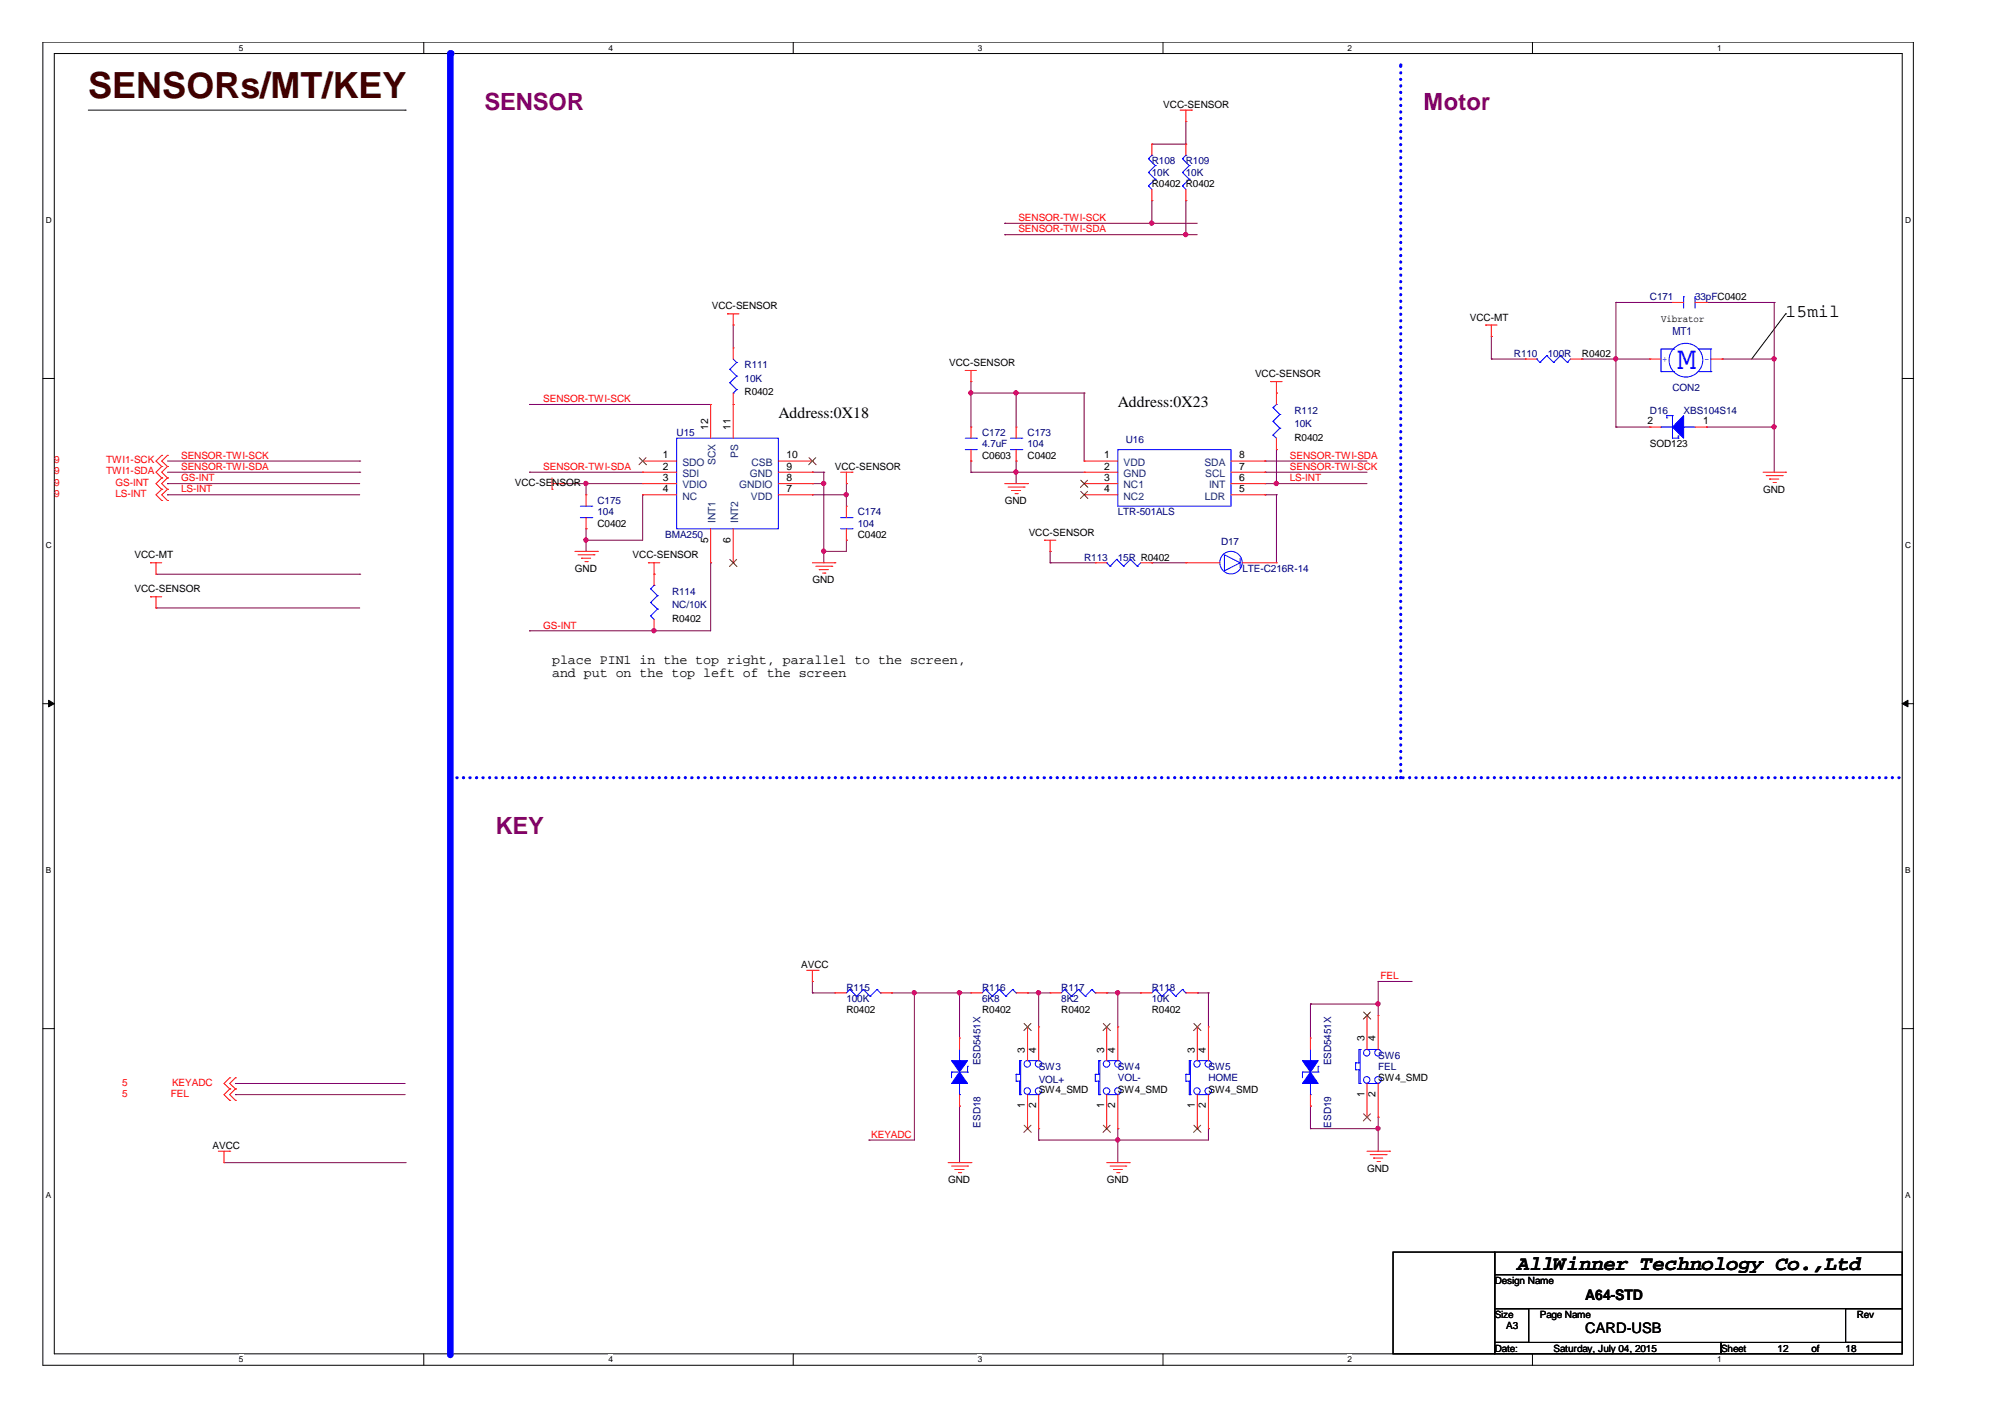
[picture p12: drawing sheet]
<svg xmlns="http://www.w3.org/2000/svg" width="297mm" height="210mm" viewBox="0 0 297 210" stroke-linecap="round" stroke-linejoin="round" font-family="sans-serif">
<path d="M6.3 6.2h277.2v196h-277.2zM8 7.9h273.8v192.6h-273.8z" fill="none" stroke="#000" stroke-width=".15"/>
<g fill="#fff">
<path d="M35.4 6.4h.6v1.4h-.6z"/>
<path d="M35.4 200.7h.6v1.4h-.6z"/>
</g>
<path d="M62.8 6.2v1.7M62.8 200.5v1.7" fill="none" stroke="#000" stroke-width=".15"/>
<g fill="#fff">
<path d="M90.1 6.4h.7v1.4h-.7z"/>
<path d="M90.1 200.7h.7v1.4h-.7z"/>
</g>
<path d="M117.5 6.2v1.7M117.5 200.5v1.7" fill="none" stroke="#000" stroke-width=".15"/>
<g fill="#fff">
<path d="M144.9 6.4h.6v1.4h-.6z"/>
<path d="M144.9 200.7h.6v1.4h-.6z"/>
</g>
<path d="M172.3 6.2v1.7M172.3 200.5v1.7" fill="none" stroke="#000" stroke-width=".15"/>
<g fill="#fff">
<path d="M199.6 6.4h.7v1.4h-.7z"/>
<path d="M199.6 200.7h.7v1.4h-.7z"/>
</g>
<path d="M227 6.2v1.7M227 200.5v1.7" fill="none" stroke="#000" stroke-width=".15"/>
<g fill="#fff">
<path d="M254.4 6.4h.6v1.4h-.6z"/>
<path d="M254.4 200.7h.6v1.4h-.6z"/>
<path d="M6.8 31.9h.8v1.4h-.8z"/>
<path d="M282.2 31.9h.9v1.4h-.9z"/>
<path d="M6.8 80.1h.8v1.4h-.8z"/>
<path d="M282.2 80.1h.9v1.4h-.9z"/>
</g>
<path d="M6.3 56.1h1.7M281.8 56.1h1.7" fill="none" stroke="#000" stroke-width=".15"/>
<g fill="#fff">
<path d="M6.8 128.2h.7v1.4h-.7z"/>
<path d="M282.2 128.2h.8v1.4h-.8z"/>
</g>
<path d="M6.3 104.2h1.7M281.8 104.2h1.7" fill="none" stroke="#000" stroke-width=".15"/>
<g fill="#000" stroke="#000" stroke-width=".15">
<path d="M7.2 103.7l.8 .5-.8 .5z" fill-rule="evenodd"/>
<path d="M281.8 104.2l.9-.5v1z" fill-rule="evenodd"/>
</g>
<g fill="#fff">
<path d="M6.8 176.4h.7v1.4h-.7z"/>
<path d="M282.2 176.4h.8v1.4h-.8z"/>
</g>
<path d="M264.5 46.5h.1M264.5 46.5l-5 6.7M6.3 152.4h1.7M281.8 152.4h1.7" fill="none" stroke="#000" stroke-width=".15"/>
<path d="M66.7 7.9v192.8" fill="none" stroke="#00f" stroke-width=".97"/>
<circle cx="66.7" cy="7.9" r=".49" fill="#00f"/>
<path d="M66.7 115.2h214.6" fill="none" stroke="#00f" stroke-width=".47" stroke-dasharray="0 .9"/>
<circle cx="281.3" cy="115.2" r=".23" fill="#00f" stroke-dasharray="0 .9"/>
<path d="M207.5 115.2v-105.6" fill="none" stroke="#00f" stroke-width=".47" stroke-dasharray="0 .9"/>
<circle cx="207.5" cy="9.6" r=".23" fill="#00f" stroke-dasharray="0 .9"/>
<path d="M13.1 16.3h46.9M60 16.3h.1M206.4 185.5h15v15h-15zM221.4 185.5h60.4v3.3h-60.4zM221.4 188.8h60.4v5.1h-60.4zM221.4 193.9h5.1v5h-5.1zM221.4 198.9h33.6v1.6h-33.6zM255 198.9h26.8v1.6h-26.8zM273.4 193.9h8.4v5h-8.4z" fill="none" stroke="#000" stroke-width=".15"/>
<g fill="none" stroke="#800040" stroke-width=".15">
<path d="M175.7 18h.1M175.7 18v3.4h-5.1M148.8 33.1h.1M148.8 34.8h.1M148.8 33.1h28.6M148.8 34.8h28.6M170.6 29.7h.1M170.6 33.1h.1M170.6 21.4h.1M170.6 29.7v3.4M175.7 29.7h.1M175.7 34.8h.1"/>
<path d="M175.7 29.7v5.1M78.4 59.9h.1M78.4 59.9h26.9M108.6 48.1h.1M108.6 48.1v3.4M143.8 58.2h.1M143.8 56.5h.1M143.8 56.5v6.8M143.8 58.2h16.8M150.5 58.2h.1M150.5 58.2v5.1M160.6 58.2h.1"/>
<path d="M160.6 58.2v10.1M220.9 53.2h.1M220.9 49.8h.1M220.9 53.2h5.1M220.9 49.8v3.4M234.4 53.2h.1M234.4 53.2h10M239.4 53.2h.1M239.4 44.8h.1M239.4 44.8v18.5M239.4 44.8h8.4M252.8 44.8h.1"/>
<path d="M252.8 44.8h10M255.1 53.2h.1M255.1 53.2h7.7M262.8 53.2h.1M262.8 44.8h.1M262.8 44.8v25.1M24.8 71.6h.1M24.8 73.3h.1M24.8 68.3h28.5M24.8 69.9h28.5M24.8 71.6h28.5M24.8 73.3h28.5"/>
<path d="M53.3 68.3h.1M53.3 69.9h.1M78.4 69.9h.1M78.4 69.9h16.8M83.5 71.6h11.7M86.8 71.6h.1M86.8 78.3h.1M86.8 71.6v1.7M86.8 78.3v3.4M95.2 73.3h.1M95.2 73.3v6.7h-8.4M120.4 73.3h.1"/>
<path d="M120.4 69.9h.1M120.4 71.6h.1M120.4 69.9h1.6M120.4 71.6h1.6M120.4 73.3h5M122 71.6h.1M122 69.9h.1M122 69.9v13.5M125.4 71.6h.1M125.4 73.3h.1M125.4 71.6v3.4M143.8 68.3h.1"/>
<path d="M143.8 69.9h.1M143.8 69.9h16.8M143.8 68.3v1.6M150.5 69.9h.1M150.5 68.3h.1M150.5 68.3v3.3M187.4 68.3h.1M187.4 69.9h.1M187.4 71.6h.1M187.4 73.3h.1M187.4 68.3h15.1M187.4 69.9h15.1"/>
<path d="M187.4 71.6h15.1M187.4 73.3h1.7M189.1 66.6h.1M189.1 71.6h.1M189.1 73.3h.1M189.1 66.6v5M189.1 73.3v10.1M239.4 63.3h.1M239.4 63.3h5M252.8 63.3h.1M252.8 63.3h10M262.8 63.3h.1"/>
<path d="M23.1 90.1h.1M23.1 85.1h30.2M23.1 90.1h30.2M53.3 85.1h.1M78.4 93.4h.1M86.8 80h.1M96.9 93.4h.1M105.3 83.4h.1M105.3 83.4v10h-26.9M122 81.7h.1M125.4 80h.1M125.4 80v1.7h-3.4"/>
<path d="M155.6 81.7h.1M155.6 83.4h.1M155.6 81.7v1.7M155.6 83.4h6.7M170.6 83.4h.1M170.6 83.4h5.1M120.4 147.1h.1M120.4 145.4h.1M120.4 147.1h3.3M120.4 145.4v1.7M132.1 147.1h.1M132.1 147.1h11.7"/>
<path d="M135.5 147.1h.1M135.5 147.1v21.8h-6.8M142.2 147.1h.1M142.2 147.1v6.7M152.2 147.1h.1M152.2 147.1h3.4M153.9 147.1h.1M153.9 147.1v5M164 147.1h.1M164 147.1h5M165.6 147.1h.1M165.6 147.1v5"/>
<path d="M177.4 147.1h.1M177.4 147.1h1.6M179 147.1h.1M179 147.1v5M194.1 148.7h.1M194.1 148.7v5.1M194.1 148.7h10.1M204.2 145.4h.1M204.2 148.7h.1M204.2 145.4v5M204.2 145.4h5M33.2 172.2h26.8"/>
<path d="M34.9 160.5h.1M34.9 162.2h.1M34.9 160.5h25.1M34.9 162.2h25.1M60 172.2h.1M128.7 168.9h.1M142.2 163.8h.1M142.2 163.8v8.4M153.9 168.9h.1M153.9 167.2h.1M153.9 167.2v1.7M165.6 167.2h.1"/>
<path d="M165.6 168.9h.1M165.6 167.2v5M179 167.2h.1M179 167.2v1.7h-25.1M194.1 163.8h.1M194.1 167.2h.1M194.1 163.8v3.4M194.1 167.2h10.1M204.2 165.5h.1M204.2 167.2h.1M204.2 165.5v5"/>
</g>
<g fill="#f0f" stroke="#f0f" stroke-width=".15">
<circle cx="86.8" cy="71.6" r=".32"/>
<circle cx="125.4" cy="73.3" r=".32"/>
<circle cx="86.8" cy="80" r=".32"/>
<circle cx="122" cy="81.6" r=".32"/>
<circle cx="122" cy="71.6" r=".32"/>
<circle cx="150.5" cy="69.9" r=".32"/>
<circle cx="150.5" cy="58.2" r=".32"/>
<circle cx="189.1" cy="71.6" r=".32"/>
<circle cx="143.8" cy="58.2" r=".32"/>
<circle cx="96.9" cy="93.4" r=".32"/>
<circle cx="262.8" cy="63.2" r=".32"/>
<circle cx="262.8" cy="53.2" r=".32"/>
<circle cx="239.4" cy="53.2" r=".32"/>
<circle cx="165.6" cy="168.9" r=".32"/>
<circle cx="135.4" cy="147.1" r=".32"/>
<circle cx="153.9" cy="147.1" r=".32"/>
<circle cx="142.1" cy="147.1" r=".32"/>
<circle cx="165.6" cy="147.1" r=".32"/>
<circle cx="170.6" cy="33" r=".32"/>
<circle cx="175.7" cy="34.7" r=".32"/>
<circle cx="204.1" cy="148.7" r=".32"/>
<circle cx="204.1" cy="167.2" r=".32"/>
</g>
<g fill="none" stroke="#f00" stroke-width=".15">
<path d="M174.8 16.3h1.7M175.7 18h.1M175.7 16.3v1.7M176.5 16.3h.1M170.6 29.7h.1M170.6 21.4h.1M170.6 21.4v1.6M170.6 28v1.7M175.7 29.7h.1M175.7 21.4h.1M175.7 21.4v1.6M175.7 28v1.7"/>
<path d="M105.3 59.9h.1M105.3 59.9v5M107.8 46.5h.1M107.8 46.5h1.7M108.6 48.1h.1M108.6 51.5h.1M108.6 59.9h.1M108.6 46.5v1.6M108.6 51.5v1.7M108.6 58.2v6.7M143 54.9h.1M143 54.9h1.7"/>
<path d="M143.8 56.5h.1M143.8 54.9v1.6M188.3 56.5h.1M188.3 56.5h1.6M189.1 58.2h.1M189.1 56.5v3.4M220.1 48.1h.1M220.1 48.1h1.7M220.9 49.8h.1M220.9 48.1v1.7M226 53.2h.1M226 53.2h1.7"/>
<path d="M232.7 53.2h1.7M234.4 53.2h.1M244.4 53.2h.1M244.4 53.2h1.7M247.8 44.8h.1M247.8 44.8h1.6M251.1 44.8h1.7M252.8 44.8h.1M253.4 53.2h1.7M255.1 53.2h.1M24 69.1h.1M24 67.5h.1"/>
<path d="M24 70.8h.1M24 72.5h.1M24 74.1h.1M24 67.5l-.9 .8 .9 .8M24 69.1l-.9 .8 .9 .9M24 70.8l-.9 .8 .9 .9M24 72.5l-.9 .8 .9 .8M24.8 69.1h.1M24.8 67.5h.1M24.8 70.8h.1M24.8 72.5h.1M24.8 74.1h.1"/>
<path d="M24.8 67.5l-.8 .8 .8 .8M24.8 69.1l-.8 .8 .8 .9M24.8 70.8l-.8 .8 .8 .9M24.8 72.5l-.8 .8 .8 .8M81.8 72.5h.1M81.8 71.6h1.7M81.8 70.8v1.7M83.5 71.6h.1M86.8 78.3h.1M86.8 73.3h.1M86.8 73.3v1.7M86.8 76.7v1.6"/>
<path d="M95.2 68.3h.1M95.2 69.9h.1M95.2 71.6h.1M95.2 73.3h.1M95.2 69.9h5M95.2 71.6h5M95.2 68.3h5M95.2 73.3h5M105.3 78.3v5.1M108.6 78.3v5.1M115.3 69.9h5.1M115.3 71.6h5.1"/>
<path d="M115.3 68.3h5.1M115.3 73.3h5.1M120.4 73.3h.1M120.4 71.6h.1M120.4 69.9h.1M120.4 68.3h.1M124.5 69.9h1.7M125.4 71.6h.1M125.4 75h.1M125.4 69.9v1.7M125.4 75v1.7M125.4 78.3v1.7"/>
<path d="M126.2 69.9h.1M143.8 68.3h.1M143.8 63.3h.1M143.8 63.3v1.6M143.8 66.6v1.7M148.8 71.6h3.4M149.4 72.2h2.3M149.9 72.7h.1M149.9 72.7h1.3M150.4 73.1h.3M150.5 68.3h.1M150.5 63.3h.1"/>
<path d="M150.5 63.3v1.6M150.5 66.6v1.7M150.7 73.1h.1M151.7 72.2h.1M152.2 71.6h.1M160.6 71.6h.1M160.6 73.3h.1M160.6 69.9h.1M160.6 68.3h.1M160.6 69.9h5M160.6 71.6h5M160.6 68.3h5"/>
<path d="M160.6 73.3h5M182.4 69.9h5M182.4 71.6h5M182.4 68.3h5M182.4 73.3h5M187.4 69.9h.1M187.4 68.3h.1M187.4 71.6h.1M187.4 73.3h.1M189.1 66.6h.1M189.1 64.9v1.7M244.4 63.3h.1"/>
<path d="M244.4 63.3h1.7M251.1 63.3h1.7M252.8 63.3h.1M261.2 69.9h3.3M261.7 70.5h2.3M262.2 71h.1M262.2 71h1.3M262.7 71.5h.3M263 71.5h.1M264 70.5h.1M264.5 69.9h.1M22.3 83.4h.1"/>
<path d="M22.3 88.4h.1M22.3 83.4h1.7M22.3 88.4h1.7M23.1 85.1h.1M23.1 90.1h.1M23.1 83.4v1.7M23.1 88.4v1.7M85.2 81.7h3.3M85.6 82.2h2.4M86.1 82.7h.1M86.1 82.7h1.4M86.7 83.2h.3"/>
<path d="M87 83.2h.1M88 82.2h.1M88.5 81.7h.1M96.1 83.4h.1M96.1 83.4h1.6M96.9 85.1h.1M96.9 93.4h.1M96.9 83.4v3.3M96.9 91.8v1.6M105.3 83.4h.1M108.6 83.4h.1M120.4 83.4h3.3"/>
<path d="M120.9 83.9h2.3M121.4 84.4h.1M121.4 84.4h1.3M121.9 84.9h.3M122.2 84.9h.1M123.2 83.9h.1M123.7 83.4h.1M125.4 80h.1M154.7 80h.1M154.7 80h1.7M155.6 81.7h.1M155.6 80v1.7"/>
<path d="M162.3 83.4h.1M162.3 83.4h1.7M169 83.4h1.6M170.6 83.4h.1M175.7 83.4h.1M175.7 83.4h5M184.1 83.4h5M189.1 83.4h.1M34 159.7h.1M34 159.7l-.8 .8 .8 .8M34.9 159.7h.1M34.9 159.7l-.9 .8 .9 .8"/>
<path d="M119.5 143.7h1.7M120.4 145.4h.1M120.4 143.7v1.7M121.2 143.7h.1M123.7 147.1h.1M123.7 147.1h1.7M130.4 147.1h1.7M132.1 147.1h.1M142.2 153.8h.1M142.2 153.8v1.7M143.8 147.1h.1M143.8 147.1h1.7"/>
<path d="M150.5 147.1h1.7M152.2 147.1h.1M152.2 152.1h.1M152.2 152.1v5M153.9 152.1h.1M153.9 152.1v5M155.6 147.1h.1M155.6 147.1h1.6M162.3 147.1h1.7M164 152.1h.1M164 147.1h.1M164 152.1v5"/>
<path d="M165.6 152.1h.1M165.6 152.1v5M169 147.1h.1M169 147.1h1.6M175.7 147.1h1.7M177.4 147.1h.1M177.4 152.1h.1M177.4 152.1v5M179 152.1h.1M179 152.1v5M194.1 153.8h.1M194.1 153.8v1.7"/>
<path d="M202.5 150.4h.1M202.5 150.4v5.1M204.2 150.4h.1M204.2 150.4v5.1M32.3 170.5h1.7M33.2 172.2h.1M33.2 170.5v1.7M34 170.5h.1M34 161.3h.1M34 163h.1M34 161.3l-.8 .9 .8 .8M34.9 161.3h.1"/>
<path d="M34.9 163h.1M34.9 161.3l-.9 .9 .9 .8M140.5 172.2h3.3M141 172.7h2.3M141.5 173.2h.1M141.5 173.2h1.3M142 173.7h.3M142.2 163.8h.1M142.2 162.2v1.6M142.3 173.7h.1M143.3 172.7h.1M143.8 172.2h.1"/>
<path d="M152.2 167.2h.1M152.2 162.2v5M153.9 167.2h.1M153.9 162.2v5M164 167.2h.1M164 172.2h3.3M164 162.2v5M164.5 172.7h2.3M165 173.2h.1M165 173.2h1.3M165.4 173.7h.4M165.6 167.2h.1"/>
<path d="M165.6 162.2v5M165.8 173.7h.1M166.8 172.7h.1M167.3 172.2h.1M177.4 167.2h.1M177.4 162.2v5M179 167.2h.1M179 162.2v5M194.1 163.8h.1M194.1 162.2v1.6M202.5 165.5h.1M202.5 170.5h3.4"/>
<path d="M202.5 160.5v5M203 171h2.4M203.5 171.5h.1M203.5 171.5h1.4M204 172.1h.3M204.2 165.5h.1M204.2 160.5v5M204.3 172.1h.1M205.4 171h.1M205.9 170.5h.1"/>
</g>
<g fill="none" stroke="#00f" stroke-width=".15">
<path d="M170.1 27.5h.1M170.1 25.5h.1M170.1 23.5h.1M170.1 27.5l.5 .5M170.1 25.5l1.1 1.1M170.1 23.5l1.1 1M170.6 23h.1M170.6 23l-.5 .5M171.2 26.6h.1M171.2 24.5h.1M171.2 26.6l-1.1 .9M171.2 24.5l-1.1 1"/>
<path d="M175.2 27.5h.1M175.2 25.5h.1M175.2 23.5h.1M175.2 27.5l.5 .5M175.2 25.5l1 1.1M175.2 23.5l1 1M175.7 23h.1M175.7 23l-.5 .5M176.2 26.6h.1M176.2 24.5h.1M176.2 26.6l-1 .9M176.2 24.5l-1 1"/>
<path d="M108.1 54.7h.1M108.1 56.7h.1M108.1 54.7l1 1M108.1 56.7l1 1M108.6 58.2h.1M108.6 53.2l.5 .5M109.1 53.7h.1M109.1 55.7h.1M109.1 57.7h.1M109.1 53.7l-1 1M109.1 55.7l-1 1M109.1 57.7l-.5 .5"/>
<path d="M189.1 59.9h.1M189.1 59.9l-.5 .5M227.7 53.2h.1M227.7 53.2l.4 .5M228.1 53.7h.1M229.2 52.7h.1M229.2 52.7l1 1M229.2 52.7l-1.1 1M230.2 53.7h.1M231.2 52.7h.1M231.2 52.7l1 1M231.2 52.7l-1 1"/>
<path d="M232.2 53.7h.1M232.7 53.2l-.5 .5M246.1 55h.1M246.1 55h1.8M247.9 51.7h.1M247.9 55h.1M247.9 51.7h-1.8v3.3M249.4 44h.1M249.4 44v1.6M251.1 44h.1M251.1 44v1.6M251.6 51.7h1.8"/>
<path d="M251.6 55h1.8M253.4 55h.1M253.4 51.7h.1M253.4 51.7v3.3M86 76.7h1.7M86 75h1.7M87.7 76.7h.1M87.7 75h.1M100.2 64.9h15.1v13.4h-15.1zM124.5 78.3h1.7M124.5 76.7h1.7M126.2 78.3h.1"/>
<path d="M126.2 76.7h.1M143 66.6h1.7M143 64.9h1.7M144.7 66.6h.1M144.7 64.9h.1M149.7 66.6h1.7M149.7 64.9h1.7M151.4 66.6h.1M151.4 64.9h.1M165.6 66.6h16.8v8.4h-16.8zM188.6 64.4h.1M188.6 62.4h.1"/>
<path d="M188.6 60.4h.1M188.6 64.4l.5 .5M188.6 62.4l1 1M188.6 60.4l1 1M189.6 63.4h.1M189.6 61.4h.1M189.6 63.4l-1 1M189.6 61.4l-1 1M246.1 63.3h.1M246.1 63.3h1.7M246.9 61.6h.1M246.9 61.9h.1"/>
<path d="M246.9 61.6h.9M246.9 61.6v.3M247.8 61.6h.1M247.8 61.6v3.3h.8M248.6 64.9h.1M248.6 64.6h.1M248.6 64.6v.3M249.4 63.3h.1M249.4 63.3h1.7M96.4 91.2h.1M96.4 89.3h.1M96.4 87.2h.1"/>
<path d="M96.4 91.2l.5 .6M96.4 89.3l1 .9M96.4 87.2l1 1M96.9 86.7h.1M96.9 86.7l-.5 .5M97.4 90.2h.1M97.4 88.2h.1M97.4 90.2l-1 1M97.4 88.2l-1 1.1M164 83.4h.1M164 83.4l.5 .5M164.5 83.9h.1"/>
<path d="M165.4 82.9h.1M165.4 82.9l1.1 1M165.4 82.9l-.9 1M166.5 83.9h.1M167.5 82.9h.1M167.5 82.9l1 1M167.5 82.9l-1 1M168.5 83.9h.1M169 83.4l-.5 .5M181.4 82.2l2.3 1.2-2.3 1.2zM183.7 84h.1M183.7 82.7v1.3"/>
<path d="M125.9 146.6h.1M125.9 146.6l-.5 .5M125.9 146.6l1 1M126.9 147.6h.1M127.9 146.6h.1M127.9 146.6l-1 1M127.9 146.6l1 1M128.9 147.6h.1M129.9 146.6h.1M129.9 146.6l-1 1M129.9 146.6l.5 .5M130.4 147.1h.1"/>
<path d="M141 158.8h.1M141 158.8v.9M141 158.8h2.3M142.2 157.1h.1M142.2 155.5v1.6M143.3 158.8h.1M143.3 158h.1M143.3 158v.8M146 146.6h.1M146 146.6l-.5 .5M146 146.6l1 1M147 147.6h.1"/>
<path d="M148 146.6h.1M148 146.6l-1 1M148 146.6l1 1M149 147.6h.1M150 146.6h.1M150 146.6l-1 1M150 146.6l.5 .5M150.5 147.1h.1M150.5 159.1h.1M150.5 159.1h.5M150.5 159.1v1.1M151 157.1h.1"/>
<path d="M151 159.1h.1M151 157.1h.2M151 157.1v2M151.2 157.1h.1M151.2 157.1v5.1M152.2 157.1h1.7M153.9 157.1h.1M157.7 146.6h.1M157.7 146.6l-.5 .5M157.7 146.6l1 1M158.7 147.6h.1M159.8 146.6h.1"/>
<path d="M159.8 146.6l-1.1 1M159.8 146.6l1 1M160.8 147.6h.1M161.8 146.6h.1M161.8 146.6l-1 1M161.8 146.6l.5 .5M162.3 159.1h.1M162.3 147.1h.1M162.3 159.1h.5M162.3 159.1v1.1M162.8 157.1h.1M162.8 159.1h.1"/>
<path d="M162.8 157.1v2M162.9 157.1h.1M162.9 157.1v5.1M164 157.1h1.6M165.6 157.1h.1M171.2 146.6h.1M171.2 146.6l-.6 .5M171.2 146.6l1 1M172.2 147.6h.1M173.2 146.6h.1M173.2 146.6l-1 1M173.2 146.6l1 1"/>
<path d="M174.2 147.6h.1M175.2 146.6h.1M175.2 146.6l-1 1M175.2 146.6l.5 .5M175.7 147.1h.1M175.7 159.1h.1M175.7 159.1h.5M175.7 159.1v1.1M176.2 157.1h.1M176.2 159.1h.1M176.2 157.1h.2M176.2 157.1v2"/>
<path d="M176.4 157.1h.1M176.4 157.1v5.1M177.4 157.1h1.6M179 157.1h.1M193 158.8h.1M193 158.8h2.3M193 158.8v.9M194.1 157.1h.1M194.1 155.5v1.6M195.3 158.8h.1M195.3 158h.1M195.3 158v.8"/>
<path d="M200.8 157.5h.1M200.8 158.5h.1M200.8 157.5h.5M200.8 157.5v1M200.8 158.5h.5M201.3 155.5h.1M201.3 157.5h.1M201.3 158.5h.1M201.3 155.5h.2M201.3 155.5v2M201.3 158.5v2M201.5 155.5h.1"/>
<path d="M201.5 155.5v5M202.5 155.5h1.7M204.2 155.5h.1M142.2 162.2h.1M142.2 160.5v1.7M150.5 160.2h.1M150.5 160.2h.5M151 160.2h.1M151 162.2h.1M151 162.2h.2M151 160.2v2M151.2 162.2h.1"/>
<path d="M152.2 162.2h1.7M153.9 162.2h.1M162.3 160.2h.1M162.3 160.2h.5M162.8 160.2h.1M162.8 162.2h.1M162.8 160.2v2M162.9 162.2h.1M164 162.2h1.6M165.6 162.2h.1M175.7 160.2h.1M175.7 160.2h.5"/>
<path d="M176.2 160.2h.1M176.2 162.2h.1M176.2 162.2h.2M176.2 160.2v2M176.4 162.2h.1M177.4 162.2h1.6M179 162.2h.1M194.1 162.2h.1M194.1 160.5v1.7M201.3 160.5h.1M201.3 160.5h.2M201.5 160.5h.1"/>
<path d="M202.5 160.5h1.7M204.2 160.5h.1"/>
<circle cx="249.8" cy="53.3" r="2.5"/>
<circle cx="182.4" cy="83.3" r="1.67"/>
<circle cx="152.2" cy="157.6" r=".48"/>
<circle cx="153.9" cy="157.6" r=".49"/>
<circle cx="163.9" cy="157.6" r=".49"/>
<circle cx="165.6" cy="157.6" r=".48"/>
<circle cx="177.3" cy="157.6" r=".48"/>
<circle cx="179" cy="157.6" r=".49"/>
<circle cx="202.5" cy="155.9" r=".48"/>
<circle cx="202.5" cy="160" r=".48"/>
<circle cx="204.2" cy="155.9" r=".49"/>
<circle cx="204.2" cy="160" r=".49"/>
<circle cx="152.2" cy="161.6" r=".48"/>
<circle cx="153.9" cy="161.6" r=".49"/>
<circle cx="163.9" cy="161.6" r=".49"/>
<circle cx="165.6" cy="161.6" r=".48"/>
<circle cx="177.3" cy="161.6" r=".48"/>
<circle cx="179" cy="161.6" r=".49"/>
</g>
<g fill="none" stroke="#804000" stroke-width=".15">
<path d="M94.7 67.8l1.1 1M95.7 67.8l-1 1M119.8 67.8l1.1 1M120.9 67.8l-1.1 1M160.1 71.1l1.1 1.1M160.1 72.8l1.1 1M161.1 71.1l-1 1.1M161.1 72.8l-1 1M108.1 82.9l1.1 1M109.1 82.9l-1 1M151.7 151.6l1.1 1.1M152.7 151.6l-1 1.1"/>
<path d="M163.4 151.6l1.1 1.1M164.5 151.6l-1.1 1.1M176.9 151.6l1 1.1M177.9 151.6l-1.1 1.1M202 149.9l1.1 1.1M203 149.9l-1 1.1M151.7 166.7l1.1 1M152.7 166.7l-1 1M163.4 166.7l1.1 1M164.5 166.7l-1.1 1M176.9 166.7l1 1M177.9 166.7l-1.1 1"/>
<path d="M202 165l1.1 1M203 165l-1 1"/>
</g>
<g fill="#00f" stroke="#00f" stroke-width=".15">
<path d="M141 157.1h2.3l-1.1 1.7z" fill-rule="evenodd"/>
<path d="M142.2 158.8l1.1 1.7h-2.3z" fill-rule="evenodd"/>
<path d="M249.4 61.6v3.3l-1.6-1.6z" fill-rule="evenodd"/>
<path d="M193 157.1h2.3l-1.2 1.7z" fill-rule="evenodd"/>
<path d="M194.1 158.8l1.2 1.7h-2.3z" fill-rule="evenodd"/>
</g>
<text font-size="5.3" fill="#400000" x="13.1" y="14.5">SENSORs/MT/KEY</text>
<text font-size="4.8" fill="#00f" x="248.5" y="54.7">M</text>
<g font-size="3.5" fill="#800080">
<text x="71.8" y="16.2">SENSOR</text>
<text x="210.9" y="16.2">Motor</text>
<text x="73.4" y="123.5">KEY</text>
</g>
<text font-size="3" x="224.8" y="188.1">AllWinner Technology Co.,Ltd</text>
<text font-size="2.7" x="264.5" y="47">15mil</text>
<g font-size="2.3">
<text x="115.3" y="62">Address:0X18</text>
<text x="165.6" y="60.3">Address:0X23</text>
</g>
<g font-size="2.2">
<text x="234.9" y="197.5">CARD-USB</text>
<text x="234.9" y="192.5">A64-STD</text>
</g>
<g font-size="2">
<text x="81.8" y="98.4">place PIN1 in the top right, parallel to the screen,</text>
<text x="81.8" y="100.3">and put on the top left of the screen</text>
</g>
<text font-size="1.7" fill="#000080" x="247.8" y="49.6">MT1</text>
<g font-size="1.5">
<text x="172.3" y="16">VCC-SENSOR</text>
<text x="170.6" y="27.7">R0402 R0402</text>
<text x="105.5" y="45.8">VCC-SENSOR</text>
<text x="217.8" y="47.5">VCC-MT</text>
<text x="246.1" y="47.7">Vibrator</text>
<text x="234.4" y="52.9">R0402</text>
<text x="110.3" y="58.6">R0402</text>
<text x="140.6" y="54.2">VCC-SENSOR</text>
<text x="185.9" y="55.9">VCC-SENSOR</text>
<text x="104.9" y="63.7" transform="rotate(-90 104.9 63.7)">12</text>
<text x="108.2" y="63.7" transform="rotate(-90 108.2 63.7)">11</text>
<text x="191.8" y="65.3">R0402</text>
<text x="244.1" y="62.9">2</text>
<text x="252.3" y="62.9">1</text>
<text x="76.3" y="72">VCC-SENSOR</text>
<text x="98.2" y="67.9">1</text>
<text x="98.2" y="69.6">2</text>
<text x="98.2" y="71.3">3</text>
<text x="116.5" y="71.3">8</text>
<text x="116.5" y="69.6">9</text>
<text x="116.5" y="67.9">10</text>
<text x="123.7" y="69.7">VCC-SENSOR</text>
<text x="145.5" y="68">C0603</text>
<text x="152.2" y="68">C0402</text>
<text x="163.6" y="71.3">3</text>
<text x="163.6" y="69.6">2</text>
<text x="163.6" y="67.9">1</text>
<text x="183.6" y="69.6">7</text>
<text x="183.6" y="67.9">8</text>
<text x="183.6" y="71.3">6</text>
<text x="244.4" y="66.3">SOD123</text>
<text x="98.2" y="72.9">4</text>
<text x="116.5" y="72.9">7</text>
<text x="148.8" y="74.6">GND</text>
<text x="163.6" y="72.9">4</text>
<text x="183.6" y="72.9">5</text>
<text x="261.2" y="73">GND</text>
<text x="19.9" y="82.7">VCC-MT</text>
<text x="88.5" y="78">C0402</text>
<text x="93.7" y="82.7">VCC-SENSOR</text>
<text x="104.9" y="80.4" transform="rotate(-90 104.9 80.4)">5</text>
<text x="108.2" y="80.4" transform="rotate(-90 108.2 80.4)">6</text>
<text x="127.1" y="79.7">C0402</text>
<text x="152.4" y="79.3">VCC-SENSOR</text>
<text x="19.9" y="87.7">VCC-SENSOR</text>
<text x="85.2" y="84.7">GND</text>
<text x="120.4" y="86.4">GND</text>
<text x="99.6" y="92.1">R0402</text>
<text x="118.7" y="143.4">AVCC</text>
<text x="125.4" y="150.1">R0402</text>
<text x="145.5" y="150.1">R0402</text>
<text x="151.8" y="155.9" transform="rotate(-90 151.8 155.9)">3</text>
<text x="153.5" y="155.9" transform="rotate(-90 153.5 155.9)">4</text>
<text x="157.2" y="150.1">R0402</text>
<text x="163.6" y="155.9" transform="rotate(-90 163.6 155.9)">3</text>
<text x="165.2" y="155.9" transform="rotate(-90 165.2 155.9)">4</text>
<text x="170.6" y="150.1">R0402</text>
<text x="177" y="155.9" transform="rotate(-90 177 155.9)">3</text>
<text x="178.6" y="155.9" transform="rotate(-90 178.6 155.9)">4</text>
<text x="202.1" y="154.3" transform="rotate(-90 202.1 154.3)">3</text>
<text x="203.8" y="154.3" transform="rotate(-90 203.8 154.3)">4</text>
<text x="153.9" y="161.9">SW4_SMD</text>
<text x="165.6" y="161.9">SW4_SMD</text>
<text x="179" y="161.9">SW4_SMD</text>
<text x="204.2" y="160.2">SW4_SMD</text>
<text x="151.8" y="164.2" transform="rotate(-90 151.8 164.2)">1</text>
<text x="153.5" y="164.2" transform="rotate(-90 153.5 164.2)">2</text>
<text x="163.6" y="164.2" transform="rotate(-90 163.6 164.2)">1</text>
<text x="165.2" y="164.2" transform="rotate(-90 165.2 164.2)">2</text>
<text x="177" y="164.2" transform="rotate(-90 177 164.2)">1</text>
<text x="178.6" y="164.2" transform="rotate(-90 178.6 164.2)">2</text>
<text x="202.1" y="162.5" transform="rotate(-90 202.1 162.5)">1</text>
<text x="203.8" y="162.5" transform="rotate(-90 203.8 162.5)">2</text>
<text x="31.5" y="170.2">AVCC</text>
<text x="202.5" y="173.6">GND</text>
<text x="140.5" y="175.2">GND</text>
<text x="164" y="175.2">GND</text>
<text x="221.4" y="190.2">Design Name</text>
<text x="221.4" y="195.2">Size</text>
<text x="223.1" y="196.9">A3</text>
<text x="228.1" y="195.2">Page Name</text>
<text x="275.1" y="195.2">Rev</text>
<text x="221.4" y="200.2">Date:</text>
<text x="230.2" y="200.2">Saturday, July 04, 2015</text>
<text x="255" y="200.2">Sheet</text>
<text x="263.4" y="200.2">12</text>
<text x="268.4" y="200.2">of</text>
<text x="273.4" y="200.2">18</text>
</g>
<g font-size="1.5" fill="#000080">
<text x="170.6" y="24.4">R108</text>
<text x="170.6" y="26">10K</text>
<text x="175.7" y="24.4">R109</text>
<text x="175.7" y="26">10K</text>
<text x="244.4" y="44.5">C171</text>
<text x="251.1" y="44.5">33pFC0402</text>
<text x="224.3" y="52.9">R110</text>
<text x="229.3" y="52.9">100R</text>
<text x="110.3" y="54.5">R111</text>
<text x="110.3" y="56.6">10K</text>
<text x="247.8" y="57.9">CON2</text>
<text x="100.2" y="64.6">U15</text>
<text x="145.5" y="64.6">C172</text>
<text x="152.2" y="64.6">C173</text>
<text x="166.8" y="65.6">U16</text>
<text x="191.8" y="61.3">R112</text>
<text x="191.8" y="63.3">10K</text>
<text x="244.4" y="61.3">D16</text>
<text x="249.4" y="61.3">XBS104S14</text>
<text x="145.5" y="66.3">4.7uF</text>
<text x="152.2" y="66.3">104</text>
<text x="88.5" y="74.6">C175</text>
<text x="88.5" y="76.3">104</text>
<text x="127.1" y="76.3">C174</text>
<text x="165.6" y="76.3">LTR-501ALS</text>
<text x="98.6" y="79.7">BMA250</text>
<text x="127.1" y="78">104</text>
<text x="160.6" y="83">R113</text>
<text x="165.6" y="83">15R R0402</text>
<text x="180.9" y="80.7">D17</text>
<text x="99.6" y="88.1">R114</text>
<text x="184.1" y="84.7">LTE-C216R-14</text>
<text x="99.6" y="90.1">NC/10K</text>
<text x="125.4" y="146.7">R115</text>
<text x="125.4" y="148.4">100K</text>
<text x="145.5" y="146.7">R116</text>
<text x="145.5" y="148.4">6K8</text>
<text x="157.2" y="146.7">R117</text>
<text x="157.2" y="148.4">8K2</text>
<text x="170.6" y="146.7">R118</text>
<text x="170.6" y="148.4">10K</text>
<text x="145.2" y="157.8" transform="rotate(-90 145.2 157.8)">ESD5451X</text>
<text x="153.9" y="158.5">SW3</text>
<text x="153.9" y="160.5">VOL+</text>
<text x="165.6" y="158.5">SW4</text>
<text x="165.6" y="160.2">VOL-</text>
<text x="179" y="158.5">SW5</text>
<text x="179" y="160.2">HOME</text>
<text x="197.2" y="157.8" transform="rotate(-90 197.2 157.8)">ESD5451X</text>
<text x="204.2" y="156.8">SW6</text>
<text x="204.2" y="158.5">FEL</text>
<text x="145.2" y="167" transform="rotate(-90 145.2 167)">ESD18</text>
<text x="197.2" y="167" transform="rotate(-90 197.2 167)">ESD19</text>
</g>
<g font-size="1.5" fill="#f00">
<text x="150.9" y="32.7">SENSOR-TWI-SCK</text>
<text x="150.9" y="34.4">SENSOR-TWI-SDA</text>
<text x="80.5" y="59.6">SENSOR-TWI-SCK</text>
<text x="8" y="68.6">9</text>
<text x="8" y="70.3">9</text>
<text x="8" y="72">9</text>
<text x="15.7" y="68.6">TWI1-SCK</text>
<text x="15.7" y="70.3">TWI1-SDA</text>
<text x="17.1" y="72">GS-INT</text>
<text x="26.8" y="68">SENSOR-TWI-SCK</text>
<text x="26.8" y="69.6">SENSOR-TWI-SDA</text>
<text x="26.8" y="71.3">GS-INT</text>
<text x="80.5" y="69.6">SENSOR-TWI-SDA</text>
<text x="191.1" y="68">SENSOR-TWI-SDA</text>
<text x="191.1" y="69.6">SENSOR-TWI-SCK</text>
<text x="191.1" y="71.3">LS-INT</text>
<text x="8" y="73.7">9</text>
<text x="17.1" y="73.7">LS-INT</text>
<text x="26.8" y="73">LS-INT</text>
<text x="80.5" y="93.1">GS-INT</text>
<text x="204.5" y="145">FEL</text>
<text x="18.1" y="160.8">5</text>
<text x="25.5" y="160.8">KEYADC</text>
<text x="18.1" y="162.5">5</text>
<text x="25.3" y="162.5">FEL</text>
<text x="129.1" y="168.5">KEYADC</text>
</g>
<g font-size="1.5" fill="#00f">
<text x="246.3" y="53.6">+</text>
<text x="252.5" y="53.6">-</text>
</g>
<g font-size="1.5" fill="#004080">
<text x="101.1" y="69">SDO</text>
<text x="101.1" y="70.7">SDI</text>
<text x="106" y="68.9" transform="rotate(-90 106 68.9)">SCX</text>
<text x="109.3" y="67.8" transform="rotate(-90 109.3 67.8)">PS</text>
<text x="111.1" y="70.7">GND</text>
<text x="111.3" y="69">CSB</text>
<text x="166.5" y="70.7">GND</text>
<text x="166.5" y="69">VDD</text>
<text x="178.4" y="69">SDA</text>
<text x="178.6" y="70.7">SCL</text>
<text x="101.1" y="72.4">VDIO</text>
<text x="101.1" y="74">NC</text>
<text x="106" y="77.5" transform="rotate(-90 106 77.5)">INT1</text>
<text x="109.3" y="77.5" transform="rotate(-90 109.3 77.5)">INT2</text>
<text x="109.5" y="72.4">GNDIO</text>
<text x="111.3" y="74">VDD</text>
<text x="166.5" y="72.4">NC1</text>
<text x="166.5" y="74">NC2</text>
<text x="178.5" y="74">LDR</text>
<text x="179.2" y="72.4">INT</text>
</g>
<g font-size="1.2">
<text x="35.4" y="7.5">5</text>
<text x="90.1" y="7.5">4</text>
<text x="144.9" y="7.5">3</text>
<text x="199.6" y="7.5">2</text>
<text x="254.4" y="7.5">1</text>
<text x="6.8" y="33.1">D</text>
<text x="282.2" y="33.1">D</text>
<text x="6.8" y="81.2">C</text>
<text x="282.2" y="81.2">C</text>
<text x="6.8" y="129.4">B</text>
<text x="282.2" y="129.4">B</text>
<text x="6.8" y="177.5">A</text>
<text x="282.2" y="177.5">A</text>
<text x="35.4" y="201.8">5</text>
<text x="90.1" y="201.8">4</text>
<text x="144.9" y="201.8">3</text>
<text x="199.6" y="201.8">2</text>
<text x="254.4" y="201.8">1</text>
</g>
</svg>
